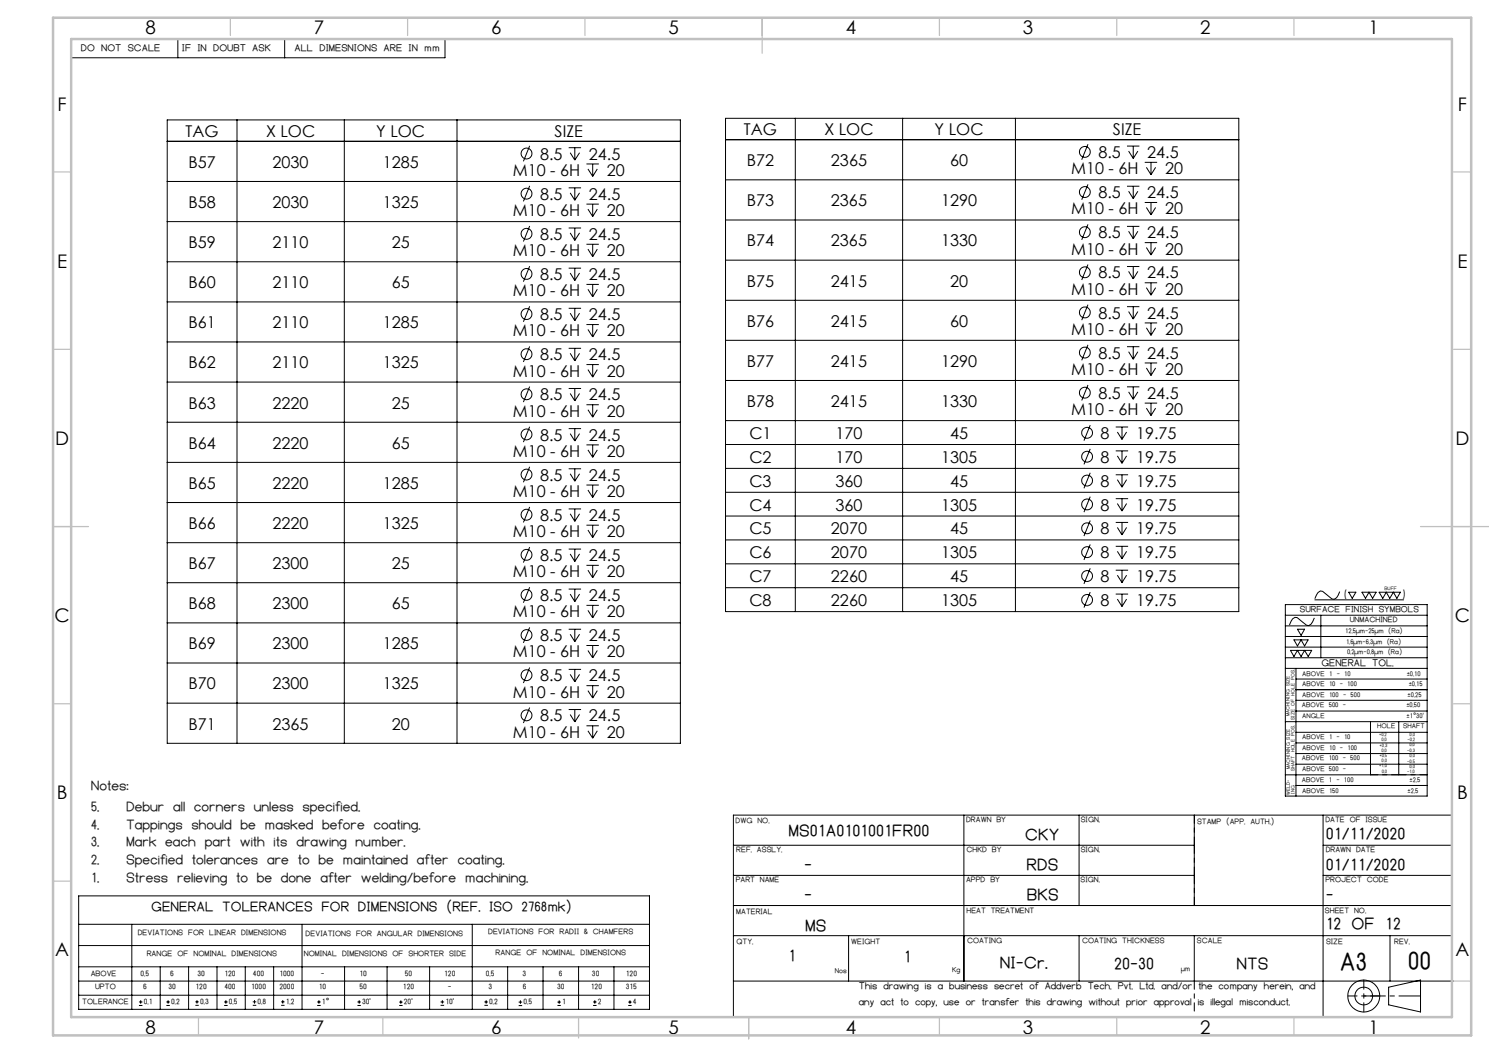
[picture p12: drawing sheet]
<svg xmlns="http://www.w3.org/2000/svg" width="420mm" height="297mm" viewBox="0 0 420 297" stroke-linecap="round" stroke-linejoin="round" font-family="sans-serif">
<g fill="none" stroke="#000" stroke-width=".28">
<path d="M50.2 11v5.3M80.3 11v5.3M125.5 11v5.3h-105.4M47.2 33.8h144.7v175.9h-144.7zM47.2 39.9h144.7M66.9 33.8v175.9M97.1 33.8v175.9M128.9 33.8v175.9M204.6 33.4h144.8v139.1h-144.8zM204.6 39.4h144.8M224.3 33.4v139.1M254.6 33.4v139.1"/>
<path d="M286.4 33.4v139.1M47.2 51.2h144.7M149.4 41.1l-1.8 4.4M149.4 52.4l-1.8 4.4M160.4 41.7h3.5M160.4 53h3.5M160.8 43.1l1.3 2.1M160.8 54.4l1.3 2.1M162.1 41.7v3.5M162.1 53v3.5M163.5 43.1l-1.4 2.1M163.5 54.4l-1.4 2.1"/>
<path d="M165.4 46.2h3.5M165.4 57.6h3.5M165.8 47.7l1.4 2M165.8 59l1.4 2.1M167.2 46.2v3.5M167.2 57.6v3.5M168.5 47.7l-1.3 2M168.5 59l-1.3 2.1M204.6 50.7h144.8M306.9 40.7l-1.8 4.3M306.9 52l-1.8 4.3M317.9 41.2h3.5"/>
<path d="M317.9 52.5h3.5M318.3 42.6l1.4 2.1M318.3 53.9l1.4 2.1M319.7 41.2v3.5M319.7 52.5v3.5M321 42.6l-1.3 2.1M321 53.9l-1.3 2.1M322.9 45.8h3.5M322.9 57.1h3.5M323.4 47.2l1.3 2.1M323.4 58.5l1.3 2.1M324.7 45.8v3.5"/>
<path d="M324.7 57.1v3.5M326 47.2l-1.3 2.1M326 58.5l-1.3 2.1M47.2 62.5h144.7M47.2 73.8h144.7M149.4 63.7l-1.8 4.4M149.4 75.1l-1.8 4.3M160.4 64.3h3.5M160.4 75.6h3.5M160.8 65.7l1.3 2.1M160.8 77l1.3 2.1M162.1 64.3v3.5"/>
<path d="M162.1 75.6v3.5M163.5 65.7l-1.4 2.1M163.5 77l-1.4 2.1M165.4 68.9h3.5M165.8 70.3l1.4 2.1M167.2 68.9v3.5M168.5 70.3l-1.3 2.1M204.6 62.1h144.8M204.6 73.4h144.8M306.9 63.3l-1.8 4.4M306.9 74.6l-1.8 4.4M317.9 63.8h3.5"/>
<path d="M317.9 75.2h3.5M318.3 65.2l1.4 2.1M318.3 76.5l1.4 2.2M319.7 63.8v3.5M319.7 75.2v3.5M321 65.2l-1.3 2.1M321 76.5l-1.3 2.2M322.9 68.4h3.5M322.9 79.8h3.5M323.4 69.8l1.3 2.1M324.7 68.4v3.5M324.7 79.8v3.5"/>
<path d="M326 69.8l-1.3 2.1M47.2 85.2h144.7M47.2 96.4h144.7M149.4 86.4l-1.8 4.4M149.4 97.7l-1.8 4.4M160.4 87h3.5M160.4 98.2h3.5M160.8 88.3l1.3 2.1M160.8 99.7l1.3 2.1M162.1 87v3.4M162.1 98.2v3.6M163.5 88.3l-1.4 2.1"/>
<path d="M163.5 99.7l-1.4 2.1M165.4 80.2h3.5M165.4 91.5h3.5M165.8 81.6l1.4 2.1M165.8 92.9l1.4 2.1M167.2 80.2v3.5M167.2 91.5v3.5M168.5 81.6l-1.3 2.1M168.5 92.9l-1.3 2.1M204.6 84.7h144.8M204.6 96h144.8M306.9 85.9l-1.8 4.4"/>
<path d="M306.9 97.3l-1.8 4.3M317.9 86.5h3.5M317.9 97.8h3.5M318.3 87.9l1.4 2.1M318.3 99.2l1.4 2.1M319.7 86.5v3.5M319.7 97.8v3.5M321 87.9l-1.3 2.1M321 99.2l-1.3 2.1M322.9 91.1h3.5M323.4 81.1l1.3 2.2M323.4 92.5l1.3 2.1"/>
<path d="M324.7 91.1v3.5M326 81.1l-1.3 2.2M326 92.5l-1.3 2.1M47.2 107.8h144.7M47.2 119.1h144.7M149.4 109l-1.8 4.4M160.4 109.6h3.5M160.8 111l1.3 2.1M162.1 109.6v3.5M163.5 111l-1.4 2.1M165.4 102.8h3.5M165.4 114.2h3.5"/>
<path d="M165.8 104.2l1.4 2.2M165.8 115.6l1.4 2M167.2 102.8v3.6M167.2 114.2v3.4M168.5 104.2l-1.3 2.2M168.5 115.6l-1.3 2M204.6 107.3h144.8M204.6 118.6h144.8M306.9 108.6l-1.8 4.4M307.5 119.9l-1.7 4.4M317.9 109.1h3.5M318.3 110.5l1.4 2.1"/>
<path d="M319.7 109.1v3.5M321 110.5l-1.3 2.1M322.9 102.4h3.5M322.9 113.7h3.5M323.4 103.8l1.3 2.1M323.4 115.1l1.3 2.1M324.7 102.4v3.5M324.7 113.7v3.5M326 103.8l-1.3 2.1M326 115.1l-1.3 2.1M47.2 130.4h144.7M149.4 120.4l-1.8 4.3"/>
<path d="M149.4 131.7l-1.8 4.3M160.4 120.9h3.5M160.4 132.2h3.5M160.8 122.3l1.3 2.1M160.8 133.6l1.3 2.1M162.1 120.9v3.5M162.1 132.2v3.5M163.5 122.3l-1.4 2.1M163.5 133.6l-1.4 2.1M165.4 125.5h3.5M165.4 136.8h3.5M165.8 126.9l1.4 2.1"/>
<path d="M165.8 138.2l1.4 2.1M167.2 125.5v3.5M167.2 136.8v3.5M168.5 126.9l-1.3 2.1M168.5 138.2l-1.3 2.1M204.6 125.4h144.8M204.6 132.1h144.8M204.6 138.8h144.8M307.5 126.6l-1.7 4.4M307.5 133.3l-1.7 4.4M314.7 120.4h3.5M314.7 127.2h3.5"/>
<path d="M314.7 133.9h3.5M315.2 121.8l1.3 2.1M315.2 128.6l1.3 2.1M315.2 135.3l1.3 2.1M316.5 120.4v3.5M316.5 127.2v3.5M316.5 133.9v3.5M317.8 121.8l-1.3 2.1M317.8 128.6l-1.3 2.1M317.8 135.3l-1.3 2.1M47.2 141.7h144.7M47.2 153.1h144.7"/>
<path d="M149.4 143l-1.8 4.4M149.4 154.3l-1.8 4.4M160.4 143.5h3.5M160.4 154.9h3.5M160.8 144.9l1.3 2.1M160.8 156.2l1.3 2.2M162.1 143.5v3.5M162.1 154.9v3.5M163.5 144.9l-1.4 2.1M163.5 156.2l-1.4 2.2M165.4 148.1h3.5M165.4 159.5h3.5"/>
<path d="M165.8 149.5l1.4 2.1M167.2 148.1v3.5M167.2 159.5v3.4M168.5 149.5l-1.3 2.1M204.6 145.6h144.8M204.6 152.3h144.8M204.6 159h144.8M307.5 140.1l-1.7 4.4M307.5 146.8l-1.7 4.4M307.5 153.6l-1.7 4.3M314.7 140.6h3.5M314.7 147.4h3.5"/>
<path d="M314.7 154.1h3.5M315.2 142l1.3 2.1M315.2 148.8l1.3 2.1M315.2 155.5l1.3 2.1M316.5 140.6v3.5M316.5 147.4v3.5M316.5 154.1v3.5M317.8 142l-1.3 2.1M317.8 148.8l-1.3 2.1M317.8 155.5l-1.3 2.1M47.2 164.4h144.7M47.2 175.7h144.7"/>
<path d="M149.4 165.6l-1.8 4.4M149.4 176.9l-1.8 4.4M160.4 166.2h3.5M160.4 177.5h3.5M160.8 167.6l1.3 2.1M160.8 178.9l1.3 2.1M162.1 166.2v3.5M162.1 177.5v3.5M163.5 167.6l-1.4 2.1M163.5 178.9l-1.4 2.1M165.4 170.7h3.5M165.8 160.8l1.4 2.1"/>
<path d="M165.8 172.2l1.4 2.1M167.2 170.7v3.6M168.5 160.8l-1.3 2.1M168.5 172.2l-1.3 2.1M204.6 165.8h144.8M307.5 160.3l-1.7 4.4M307.5 167l-1.7 4.4M314.7 160.8h3.5M314.7 167.6h3.5M315.2 162.2l1.3 2.1M315.2 169l1.3 2.1M316.5 160.8v3.5"/>
<path d="M316.5 167.6v3.5M317.8 162.2l-1.3 2.1M317.8 169l-1.3 2.1M362.5 170.5h40.1v54h-40.1zM362.5 173.5h40.1M362.5 176.5h40.1M362.5 179.5h40.1M366 177.5h2l-1 1.7zM370.7 174.3l-.8 1.7-.7 .5-.7-.1-2.6-2.2-.6-.1-.7 .5-.9 1.7M370.9 169.2h25M372.6 173.5v12M377.9 166.9l-.9 1.7-.7 .4-.6-.1-2.6-2.1-.7-.1-.6 .4-.9 1.8"/>
<path d="M380.4 167h2l-1 1.8zM384.2 167h4l-1 1.8-1-1.8-1 1.8zM389 167h6l-1 1.8-1-1.8-1 1.8-1-1.8-1 1.8zM47.2 187h144.7M47.2 198.3h144.7M149.4 188.3l-1.8 4.3M149.4 199.6l-1.8 4.3M160.4 188.8h3.5M160.8 190.2l1.3 2.1M162.1 188.8v3.5M163.5 190.2l-1.4 2.1M165.4 182.1h3.5"/>
<path d="M165.4 193.4h3.5M165.8 183.5l1.4 2.1M165.8 194.8l1.4 2.1M167.2 182.1v3.5M167.2 193.4v3.5M168.5 183.5l-1.3 2.1M168.5 194.8l-1.3 2.1M362.5 182.5h40.1M362.5 185.5h40.1M362.5 188.5h40.1M364 183.4h6l-1 1.8-1-1.8-1 1.8-1-1.8-1 1.8zM365 180.5h4l-1 1.7-1-1.7-1 1.7z"/>
<path d="M365.5 188.5v36M365.5 191.5h37.1M365.5 194.5h37.1M365.5 197.5h37.1M160.4 200.1h3.5M160.8 201.5l1.3 2.1M162.1 200.1v3.5M163.5 201.5l-1.4 2.1M165.4 204.7h3.5M165.8 206.1l1.4 2.1M167.2 204.7v3.5M168.5 206.1l-1.3 2.1"/>
<path d="M362.5 203.5h40.1M362.5 218.5h40.1M365.5 200.6h37.1M365.5 206.5h37.1M365.5 209.5h37.1M365.5 212.5h37.1M365.5 215.5h37.1M386.6 203.5v15M394.5 203.5v15M206.9 238.4h130M271.9 229.9v46.8M304.4 229.9v25.5"/>
<path d="M336.9 229.9v25.5M365.5 221.5h37.1M373.2 238.4h36.3M373.2 229.9v56.8M409.5 229.9h-202.6v57M22.2 252.7h161v32h-161zM206.9 246.9h130M206.9 255.4h202.6M373.2 246.9h36.3M22.2 276.7h161M22.2 260.7h161M22.2 266.7h161"/>
<path d="M22.2 272.7h161M37.2 260.7v24M45.2 272.7v12M53.2 272.7v12M61.2 272.7v12M69.2 272.7v12M77.2 272.7v12M85.2 260.7v24M97.2 272.7v12M109.2 272.7v12M121.2 272.7v12M133.2 260.7v24"/>
<path d="M143.2 272.7v12M153.2 272.7v12M163.2 272.7v12M173.2 272.7v12M206.9 263.9h202.6M206.9 276.7h203.1M239.4 263.9v12.8M304.4 263.9v12.8M336.9 263.9v12.8M391.7 278.4l9-2v9l-9-2zM392.1 263.9v12.8M22.2 280.7h161"/>
<path d="M39.2 283.6h1M39.2 282.6h1M39.7 282.1v1M46.9 283.6h1M46.9 282.6h1M47.4 282.1v1M55.1 283.6h1M55.1 282.6h1M55.6 282.1v1M63.2 283.6h1M63.2 282.6h1M63.7 282.1v1"/>
<path d="M71.3 283.6h1M71.3 282.6h1M71.8 282.1v1M79.3 283.6h1M79.3 282.6h1M79.8 282.1v1M89.5 283.6h1M89.5 282.6h1M90 282.1v1M100.8 283.6h1M100.8 282.6h1M101.3 282.1v1"/>
<path d="M112.6 283.6h1M112.6 282.6h1M113.1 282.1v1M124.3 282.6h1M124.3 283.6h1M124.8 282.1v1M136.6 282.6h1M136.6 283.6h1M137.1 282.1v1M146.3 283.6h1M146.3 282.6h1M146.8 282.1v1"/>
<path d="M157.2 283.6h1M157.2 282.6h1M157.7 282.1v1M167.3 283.6h1M167.3 282.6h1M167.8 282.1v1M177.2 283.6h1M177.2 282.6h1M177.7 282.1v1"/>
<circle cx="148.5" cy="43.3" r="1.53"/>
<circle cx="148.5" cy="54.6" r="1.53"/>
<circle cx="306" cy="54.2" r="1.53"/>
<circle cx="306" cy="42.8" r="1.53"/>
<circle cx="148.5" cy="65.9" r="1.53"/>
<circle cx="148.5" cy="77.3" r="1.53"/>
<circle cx="306" cy="65.5" r="1.53"/>
<circle cx="306" cy="76.8" r="1.53"/>
<circle cx="148.5" cy="88.6" r="1.54"/>
<circle cx="148.5" cy="99.9" r="1.53"/>
<circle cx="306" cy="88.1" r="1.54"/>
<circle cx="306" cy="99.4" r="1.53"/>
<circle cx="148.5" cy="111.2" r="1.53"/>
<circle cx="306" cy="110.8" r="1.53"/>
<circle cx="148.5" cy="133.9" r="1.53"/>
<circle cx="148.5" cy="122.5" r="1.53"/>
<circle cx="306.6" cy="128.8" r="1.53"/>
<circle cx="306.6" cy="135.6" r="1.53"/>
<circle cx="306.6" cy="122.1" r="1.53"/>
<circle cx="148.5" cy="156.5" r="1.54"/>
<circle cx="148.5" cy="145.2" r="1.53"/>
<circle cx="306.6" cy="149" r="1.53"/>
<circle cx="306.6" cy="142.3" r="1.53"/>
<circle cx="306.6" cy="155.7" r="1.53"/>
<circle cx="148.5" cy="179.1" r="1.53"/>
<circle cx="148.5" cy="167.8" r="1.53"/>
<circle cx="306.6" cy="162.5" r="1.53"/>
<circle cx="306.6" cy="169.2" r="1.53"/>
<circle cx="148.5" cy="190.4" r="1.53"/>
<circle cx="148.5" cy="201.8" r="1.53"/>
<circle cx="384.7" cy="280.9" r="4.5"/>
<circle cx="384.7" cy="280.9" r="2.49"/>
</g>
<path d="M386.6 218.5h8M394.6 218.5h8" fill="none" stroke="#000" stroke-width=".28" stroke-dasharray="15.2 1.3 1.3 1.3" stroke-dashoffset="13.1"/>
<path d="M336.9 238.4v-8.5M336.9 238.4v8.5M336.9 246.9v8.5M336.9 276.7v8.5" fill="none" stroke="#000" stroke-width=".28" stroke-dasharray="15.2 1.3 1.3 1.3" stroke-dashoffset="12.9"/>
<path d="M384.7 280.9h16" fill="none" stroke="#000" stroke-width=".28" stroke-dasharray="15.2 1.3 1.3 1.3" stroke-dashoffset="9.1"/>
<path d="M384.7 276.4v9M380.2 280.9h9" fill="none" stroke="#000" stroke-width=".28" stroke-dasharray="15.2 1.3 1.3 1.3" stroke-dashoffset="12.6"/>
<g fill="none" stroke="#c0c0c0" stroke-width=".35">
<path d="M65 5v5M115 5v5M165 5v5M215 5v10M265 5v5M315 5v5M365 5v5M15 48.5h5M410 48.5h5M15 98.5h5M410 98.5h5M15 148.5h10"/>
<path d="M400.7 148.5h19.3M15 198.5h5M410 198.5h5M15 248.5h5M410 276.7h5M56 287v5M108 287v5M163.2 287v5.8M211.2 286.9v6.1M265 287v5M315 287v5M365 287v5"/>
</g>
<path d="M15 5h400v287h-400zM20.1 11h389.4v275.9h-389.4z" fill="none" stroke="#c0c0c0" stroke-width=".7"/>
<g font-size="9.2">
<text x="377.9" y="273.5">A3</text>
<text x="397.1" y="273.4">00</text>
</g>
<g font-size="6">
<text x="222.4" y="235.8">MS01A0101001FR00</text>
<text x="289.1" y="236.9">CKY</text>
<text x="374" y="236.7">01/11/2020</text>
<text x="226.8" y="245.5">-</text>
<text x="289.5" y="245.5">RDS</text>
<text x="374" y="245.3">01/11/2020</text>
<text x="226.8" y="253.8">-</text>
<text x="289.7" y="253.9">BKS</text>
<text x="374" y="253.9">-</text>
<text x="227.1" y="262.5">MS</text>
<text x="374" y="262.1">12 OF 12</text>
<text x="222.4" y="271.1">1</text>
<text x="254.9" y="271.4">1</text>
<text x="282.1" y="273.1">NI-Cr.</text>
<text x="314.3" y="273.4">20-30</text>
<text x="348.8" y="273.4">NTS</text>
</g>
<g font-size="5.3">
<text x="41" y="9.5">8</text>
<text x="88.5" y="9.5">7</text>
<text x="138.5" y="9.5">6</text>
<text x="188.5" y="9.5">5</text>
<text x="238.5" y="9.5">4</text>
<text x="288.5" y="9.5">3</text>
<text x="338.5" y="9.5">2</text>
<text x="386" y="9.5">1</text>
<text x="16.2" y="31.3">F</text>
<text x="411.2" y="31.3">F</text>
<text x="16.1" y="75.5">E</text>
<text x="411.1" y="75.5">E</text>
<text x="15.5" y="125.5">D</text>
<text x="410.5" y="125.5">D</text>
<text x="15.4" y="175.5">C</text>
<text x="410.4" y="175.5">C</text>
<text x="16" y="225.5">B</text>
<text x="411" y="225.5">B</text>
<text x="15.5" y="269.8">A</text>
<text x="410.5" y="269.8">A</text>
<text x="41" y="291.5">8</text>
<text x="88.5" y="291.5">7</text>
<text x="138.5" y="291.5">6</text>
<text x="188.5" y="291.5">5</text>
<text x="238.5" y="291.5">4</text>
<text x="288.5" y="291.5">3</text>
<text x="338.5" y="291.5">2</text>
<text x="386" y="291.5">1</text>
</g>
<g font-size="4.9" fill="#191924">
<text x="25.6" y="222.8">Notes:</text>
<text x="25.6" y="228.8">5.</text>
<text x="25.6" y="233.8">4.</text>
<text x="35.6" y="228.8">Debur all corners unless specified.</text>
<text x="35.6" y="233.8">Tappings should be masked before coating.</text>
<text x="25.6" y="238.8">3.</text>
<text x="35.6" y="238.8">Mark each part with its drawing number.</text>
<text x="25.6" y="243.7">2.</text>
<text x="35.6" y="243.7">Specified tolerances are to be maintained after coating.</text>
<text x="25.6" y="248.7">1.</text>
<text x="35.6" y="248.7">Stress relieving to be done after welding/before machining.</text>
</g>
<text font-size="4.9" x="42.7" y="257">GENERAL TOLERANCES FOR DIMENSIONS (REF. ISO 2768mk)</text>
<g font-size="4.6">
<text x="52.3" y="38.6">TAG</text>
<text x="75" y="38.6">X LOC</text>
<text x="106.1" y="38.6">Y LOC</text>
<text x="156.4" y="38.6">SIZE</text>
<text x="209.8" y="38.1">TAG</text>
<text x="232.5" y="38.1">X LOC</text>
<text x="263.6" y="38.1">Y LOC</text>
<text x="313.9" y="38.1">SIZE</text>
<text x="53.2" y="47.3">B57</text>
<text x="76.9" y="47.3">2030</text>
<text x="107.9" y="47.3">1285</text>
<text x="152.3" y="45">8.5</text>
<text x="166.1" y="45">24.5</text>
<text x="210.7" y="46.9">B72</text>
<text x="234.4" y="46.9">2365</text>
<text x="268" y="46.9">60</text>
<text x="309.8" y="44.6">8.5</text>
<text x="323.6" y="44.6">24.5</text>
<text x="144.7" y="49.6">M10 - 6H</text>
<text x="171.1" y="49.6">20</text>
<text x="302.1" y="49.2">M10 - 6H</text>
<text x="328.6" y="49.2">20</text>
<text x="53.2" y="58.6">B58</text>
<text x="76.9" y="58.6">2030</text>
<text x="107.9" y="58.6">1325</text>
<text x="152.3" y="56.3">8.5</text>
<text x="166.1" y="56.3">24.5</text>
<text x="210.6" y="58.2">B73</text>
<text x="234.4" y="58.2">2365</text>
<text x="265.4" y="58.2">1290</text>
<text x="309.8" y="55.9">8.5</text>
<text x="323.6" y="55.9">24.5</text>
<text x="144.7" y="60.9">M10 - 6H</text>
<text x="171.1" y="60.9">20</text>
<text x="302.1" y="60.5">M10 - 6H</text>
<text x="328.6" y="60.5">20</text>
<text x="53.2" y="70">B59</text>
<text x="76.9" y="70">2110</text>
<text x="110.5" y="70">25</text>
<text x="152.3" y="67.7">8.5</text>
<text x="166.1" y="67.7">24.5</text>
<text x="210.6" y="69.5">B74</text>
<text x="234.4" y="69.5">2365</text>
<text x="265.4" y="69.5">1330</text>
<text x="302.1" y="71.8">M10 - 6H</text>
<text x="309.8" y="67.2">8.5</text>
<text x="323.6" y="67.2">24.5</text>
<text x="328.6" y="71.8">20</text>
<text x="144.7" y="72.2">M10 - 6H</text>
<text x="171.1" y="72.2">20</text>
<text x="53.2" y="81.3">B60</text>
<text x="76.9" y="81.3">2110</text>
<text x="110.5" y="81.3">65</text>
<text x="144.7" y="83.6">M10 - 6H</text>
<text x="152.3" y="79">8.5</text>
<text x="166.1" y="79">24.5</text>
<text x="171.1" y="83.6">20</text>
<text x="210.6" y="80.8">B75</text>
<text x="234.4" y="80.8">2415</text>
<text x="268" y="80.8">20</text>
<text x="302.1" y="83.1">M10 - 6H</text>
<text x="309.8" y="78.5">8.5</text>
<text x="323.6" y="78.5">24.5</text>
<text x="328.6" y="83.1">20</text>
<text x="309.8" y="89.8">8.5</text>
<text x="323.6" y="89.8">24.5</text>
<text x="53.2" y="92.6">B61</text>
<text x="76.9" y="92.6">2110</text>
<text x="107.9" y="92.6">1285</text>
<text x="144.7" y="94.9">M10 - 6H</text>
<text x="152.3" y="90.3">8.5</text>
<text x="166.1" y="90.3">24.5</text>
<text x="171.1" y="94.9">20</text>
<text x="210.6" y="92.1">B76</text>
<text x="234.4" y="92.1">2415</text>
<text x="268" y="92.1">60</text>
<text x="302.1" y="94.4">M10 - 6H</text>
<text x="328.6" y="94.4">20</text>
<text x="152.3" y="101.6">8.5</text>
<text x="166.1" y="101.6">24.5</text>
<text x="309.8" y="101.2">8.5</text>
<text x="323.6" y="101.2">24.5</text>
<text x="53.2" y="103.9">B62</text>
<text x="76.9" y="103.9">2110</text>
<text x="107.9" y="103.9">1325</text>
<text x="144.7" y="106.2">M10 - 6H</text>
<text x="171.1" y="106.2">20</text>
<text x="210.6" y="103.5">B77</text>
<text x="234.4" y="103.5">2415</text>
<text x="265.4" y="103.5">1290</text>
<text x="302.1" y="105.7">M10 - 6H</text>
<text x="328.6" y="105.7">20</text>
<text x="152.3" y="112.9">8.5</text>
<text x="166.1" y="112.9">24.5</text>
<text x="309.8" y="112.5">8.5</text>
<text x="323.6" y="112.5">24.5</text>
<text x="53.2" y="115.2">B63</text>
<text x="76.9" y="115.2">2220</text>
<text x="110.5" y="115.2">25</text>
<text x="144.7" y="117.5">M10 - 6H</text>
<text x="171.1" y="117.5">20</text>
<text x="210.6" y="114.8">B78</text>
<text x="234.4" y="114.8">2415</text>
<text x="265.4" y="114.8">1330</text>
<text x="302.1" y="117.1">M10 - 6H</text>
<text x="328.6" y="117.1">20</text>
<text x="152.3" y="124.3">8.5</text>
<text x="166.1" y="124.3">24.5</text>
<text x="211.4" y="123.8">C1</text>
<text x="235.7" y="123.8">170</text>
<text x="268" y="123.8">45</text>
<text x="310.4" y="123.8">8</text>
<text x="320.4" y="123.8">19.75</text>
<text x="53.2" y="126.5">B64</text>
<text x="76.9" y="126.5">2220</text>
<text x="110.5" y="126.5">65</text>
<text x="144.7" y="128.8">M10 - 6H</text>
<text x="171.1" y="128.8">20</text>
<text x="211.4" y="130.5">C2</text>
<text x="235.7" y="130.5">170</text>
<text x="265.4" y="130.5">1305</text>
<text x="310.4" y="130.5">8</text>
<text x="320.4" y="130.5">19.75</text>
<text x="53.2" y="137.9">B65</text>
<text x="76.9" y="137.9">2220</text>
<text x="107.9" y="137.9">1285</text>
<text x="152.3" y="135.6">8.5</text>
<text x="166.1" y="135.6">24.5</text>
<text x="211.4" y="137.3">C3</text>
<text x="235.7" y="137.3">360</text>
<text x="268" y="137.3">45</text>
<text x="310.4" y="137.3">8</text>
<text x="320.4" y="137.3">19.75</text>
<text x="144.7" y="140.2">M10 - 6H</text>
<text x="171.1" y="140.2">20</text>
<text x="211.4" y="144">C4</text>
<text x="235.7" y="144">360</text>
<text x="265.4" y="144">1305</text>
<text x="310.4" y="144">8</text>
<text x="320.4" y="144">19.75</text>
<text x="53.2" y="149.2">B66</text>
<text x="76.9" y="149.2">2220</text>
<text x="107.9" y="149.2">1325</text>
<text x="152.3" y="146.9">8.5</text>
<text x="166.1" y="146.9">24.5</text>
<text x="144.7" y="151.5">M10 - 6H</text>
<text x="171.1" y="151.5">20</text>
<text x="211.4" y="150.7">C5</text>
<text x="234.4" y="150.7">2070</text>
<text x="268" y="150.7">45</text>
<text x="310.4" y="150.7">8</text>
<text x="320.4" y="150.7">19.75</text>
<text x="53.2" y="160.5">B67</text>
<text x="76.9" y="160.5">2300</text>
<text x="110.5" y="160.5">25</text>
<text x="152.3" y="158.2">8.5</text>
<text x="166.1" y="158.2">24.5</text>
<text x="211.4" y="157.5">C6</text>
<text x="234.4" y="157.5">2070</text>
<text x="265.4" y="157.5">1305</text>
<text x="310.4" y="157.5">8</text>
<text x="320.4" y="157.5">19.75</text>
<text x="144.7" y="162.8">M10 - 6H</text>
<text x="171.1" y="162.8">20</text>
<text x="211.4" y="164.2">C7</text>
<text x="234.4" y="164.2">2260</text>
<text x="268" y="164.2">45</text>
<text x="310.4" y="164.2">8</text>
<text x="320.4" y="164.2">19.75</text>
<text x="53.2" y="171.8">B68</text>
<text x="76.9" y="171.8">2300</text>
<text x="110.5" y="171.8">65</text>
<text x="152.3" y="169.5">8.5</text>
<text x="166.1" y="169.5">24.5</text>
<text x="211.4" y="170.9">C8</text>
<text x="234.4" y="170.9">2260</text>
<text x="265.4" y="170.9">1305</text>
<text x="310.4" y="170.9">8</text>
<text x="320.4" y="170.9">19.75</text>
<text x="144.7" y="174.1">M10 - 6H</text>
<text x="171.1" y="174.1">20</text>
<text x="53.2" y="183.1">B69</text>
<text x="76.9" y="183.1">2300</text>
<text x="107.9" y="183.1">1285</text>
<text x="144.7" y="185.4">M10 - 6H</text>
<text x="152.3" y="180.8">8.5</text>
<text x="166.1" y="180.8">24.5</text>
<text x="171.1" y="185.4">20</text>
<text x="53.2" y="194.5">B70</text>
<text x="76.9" y="194.5">2300</text>
<text x="107.9" y="194.5">1325</text>
<text x="144.7" y="196.8">M10 - 6H</text>
<text x="152.3" y="192.2">8.5</text>
<text x="166.1" y="192.2">24.5</text>
<text x="171.1" y="196.8">20</text>
<text x="152.3" y="203.5">8.5</text>
<text x="166.1" y="203.5">24.5</text>
<text x="53.2" y="205.8">B71</text>
<text x="76.9" y="205.8">2365</text>
<text x="110.5" y="205.8">20</text>
<text x="144.7" y="208.1">M10 - 6H</text>
<text x="171.1" y="208.1">20</text>
</g>
<g font-size="3.5">
<text x="22.8" y="14.4">DO NOT SCALE</text>
<text x="51.3" y="14.3">IF IN DOUBT ASK</text>
<text x="83.1" y="14.4">ALL DIMESNIONS ARE IN mm</text>
<text x="372.8" y="187.7">GENERAL TOL.</text>
<text x="242.3" y="278.9">This drawing is a business secret of Addverb Tech. Pvt. Ltd. and/or the company herein, and</text>
<text x="242.3" y="283.5">any act to copy, use or transfer this drawing without prior approval is illegal misconduct.</text>
</g>
<text font-size="3.2" x="366.7" y="172.7">SURFACE FINISH SYMBOLS</text>
<g font-size="2.8">
<text x="378.9" y="168.4">(</text>
<text x="395.6" y="168.4">)</text>
<text x="380.7" y="175.5">UNMACHINED</text>
<text x="207.5" y="232.1">DWG NO.</text>
<text x="272.5" y="231.9">DRAWN BY</text>
<text x="304.8" y="231.9">SIGN.</text>
<text x="337.7" y="232.3">STAMP (APP. AUTH.)</text>
<text x="373.9" y="231.9">DATE OF ISSUE</text>
<text x="207.7" y="240.4">REF. ASSLY.</text>
<text x="272.6" y="240.3">CHKD BY</text>
<text x="304.8" y="240.4">SIGN.</text>
<text x="373.9" y="240.4">DRAWN DATE</text>
<text x="207.5" y="248.9">PART NAME</text>
<text x="272.5" y="248.8">APPD BY</text>
<text x="304.8" y="248.8">SIGN.</text>
<text x="373.9" y="248.8">PROJECT CODE</text>
<text x="207.7" y="257.7">MATERIAL</text>
<text x="272.6" y="257.5">HEAT TREATMENT</text>
<text x="373.7" y="257.5">SHEET NO.</text>
<text x="38.8" y="263.7">DEVIATIONS FOR LINEAR DIMENSIONS</text>
<text x="86.2" y="263.9">DEVIATIONS FOR ANGULAR DIMENSIONS</text>
<text x="137.7" y="263.5">DEVIATIONS FOR RADII &amp; CHAMFERS</text>
<text x="41.4" y="269.8">RANGE OF NOMINAL DIMENSIONS</text>
<text x="85.7" y="269.6">NOMINAL DIMENSIONS OF SHORTER SIDE</text>
<text x="139.8" y="269.4">RANGE OF NOMINAL DIMENSIONS</text>
<text x="207.8" y="266.2">QTY.</text>
<text x="240.1" y="266.2">WEIGHT</text>
<text x="272.8" y="266.1">COATING</text>
<text x="305.2" y="266.1">COATING THICKNESS</text>
<text x="337.6" y="266">SCALE</text>
<text x="374" y="266.2">SIZE</text>
<text x="393.3" y="266.2">REV.</text>
<text x="25.6" y="275.2">ABOVE</text>
<text x="39.6" y="275.3">0.5</text>
<text x="48" y="275.3">6</text>
<text x="55.7" y="275.3">30</text>
<text x="63.3" y="275.2">120</text>
<text x="71.3" y="275.2">400</text>
<text x="78.8" y="275.3">1000</text>
<text x="90.5" y="275.2">-</text>
<text x="101.4" y="275.2">10</text>
<text x="114.2" y="275.3">50</text>
<text x="125.3" y="275.2">120</text>
<text x="137.1" y="275.3">0.5</text>
<text x="147.4" y="275.3">3</text>
<text x="157.7" y="275.2">6</text>
<text x="167" y="275.2">30</text>
<text x="176.5" y="275.3">120</text>
<text x="26.8" y="279">UPTO</text>
<text x="40.3" y="278.9">6</text>
<text x="47.5" y="279">30</text>
<text x="55.1" y="278.9">120</text>
<text x="63.3" y="278.9">400</text>
<text x="70.8" y="279">1000</text>
<text x="78.8" y="278.9">2000</text>
<text x="89.9" y="279">10</text>
<text x="101.4" y="278.9">50</text>
<text x="113.7" y="278.9">120</text>
<text x="126.4" y="279">-</text>
<text x="137.8" y="278.9">3</text>
<text x="147.5" y="279">6</text>
<text x="157.1" y="279">30</text>
<text x="166.7" y="279">120</text>
<text x="176.5" y="278.9">315</text>
<text x="23.2" y="283.2">TOLERANCE</text>
<text x="40.5" y="283.2">0.1</text>
<text x="48.3" y="283.2">0.2</text>
<text x="56.4" y="283.1">0.3</text>
<text x="64.6" y="283.2">0.5</text>
<text x="72.6" y="283.1">0.8</text>
<text x="80.6" y="283.1">1.2</text>
<text x="90.8" y="283.2">1°</text>
<text x="102.2" y="283.2">30'</text>
<text x="113.9" y="283.2">20'</text>
<text x="125.6" y="283.1">10'</text>
<text x="138" y="283.2">0.2</text>
<text x="147.6" y="283.2">0.5</text>
<text x="158.6" y="283.2">1</text>
<text x="168.6" y="283.2">2</text>
<text x="178.5" y="283.2">4</text>
</g>
<g font-size="2.6">
<text x="235.5" y="274.5">Nos</text>
<text x="268.6" y="274.2">Kg</text>
<text x="333.2" y="273.9">μm</text>
</g>
<g font-size="2.5">
<text x="379.5" y="178.5">12.5μm-25μm (Ra)</text>
<text x="379.7" y="181.6">1.6μm-6.3μm (Ra)</text>
<text x="380" y="184.4">0.2μm-0.8μm (Ra)</text>
<text x="367.3" y="190.7">ABOVE 1 - 10</text>
<text x="396.8" y="190.7">±0.10</text>
<text x="367.3" y="193.6">ABOVE 10 - 100</text>
<text x="367.3" y="196.5">ABOVE 100 - 500</text>
<text x="397" y="196.5">±0.25</text>
<text x="397.3" y="193.6">±0.15</text>
<text x="367.2" y="199.4">ABOVE 500 -</text>
<text x="367.3" y="202.4">ANGLE</text>
<text x="396.7" y="199.4">±0.50</text>
<text x="396.8" y="202.4">±1°30'</text>
<text x="367.3" y="208.5">ABOVE 1 - 10</text>
<text x="388.5" y="205.4">HOLE</text>
<text x="395.8" y="205.4">SHAFT</text>
<text x="367.2" y="214.4">ABOVE 100 - 500</text>
<text x="367.3" y="211.5">ABOVE 10 - 100</text>
<text x="367.3" y="220.5">ABOVE 1 - 100</text>
<text x="367.3" y="217.5">ABOVE 500 -</text>
<text x="397.6" y="220.5">±2.5</text>
<text x="367.3" y="223.6">ABOVE 150</text>
<text x="397.1" y="223.6">±2.5</text>
</g>
<g font-size="1.8">
<text x="390.5" y="166.3">BUFF</text>
<text x="363.8" y="201.9" transform="rotate(-90 363.8 201.9)">MACHINING SIZE</text>
<text x="365.2" y="203.1" transform="rotate(-90 365.2 203.1)">SIZE OF HOLE POS.</text>
<text x="389" y="207.5">+0.2</text>
<text x="389.7" y="209.1">0.0</text>
<text x="397" y="209.1">-0.2</text>
<text x="397.6" y="207.5">0.0</text>
<text x="389.1" y="213.6">+0.5</text>
<text x="389.2" y="210.6">+0.3</text>
<text x="389.7" y="212.2">0.0</text>
<text x="389.7" y="215">0.0</text>
<text x="396.9" y="212.2">-0.3</text>
<text x="396.9" y="215.1">-0.5</text>
<text x="397.6" y="210.5">0.0</text>
<text x="397.6" y="213.5">0.0</text>
<text x="363.8" y="216.8" transform="rotate(-90 363.8 216.8)">MACHINING SIZE</text>
<text x="365.2" y="217.4" transform="rotate(-90 365.2 217.4)">SHAFT HOLE POS.</text>
<text x="389" y="216.5">+1.0</text>
<text x="389.8" y="218">0.0</text>
<text x="396.9" y="218">-1.0</text>
<text x="397.6" y="216.5">0.0</text>
<text x="363.8" y="224.3" transform="rotate(-90 363.8 224.3)">WELD-</text>
<text x="365.1" y="223.9" transform="rotate(-90 365.1 223.9)">ING</text>
</g>
</svg>
